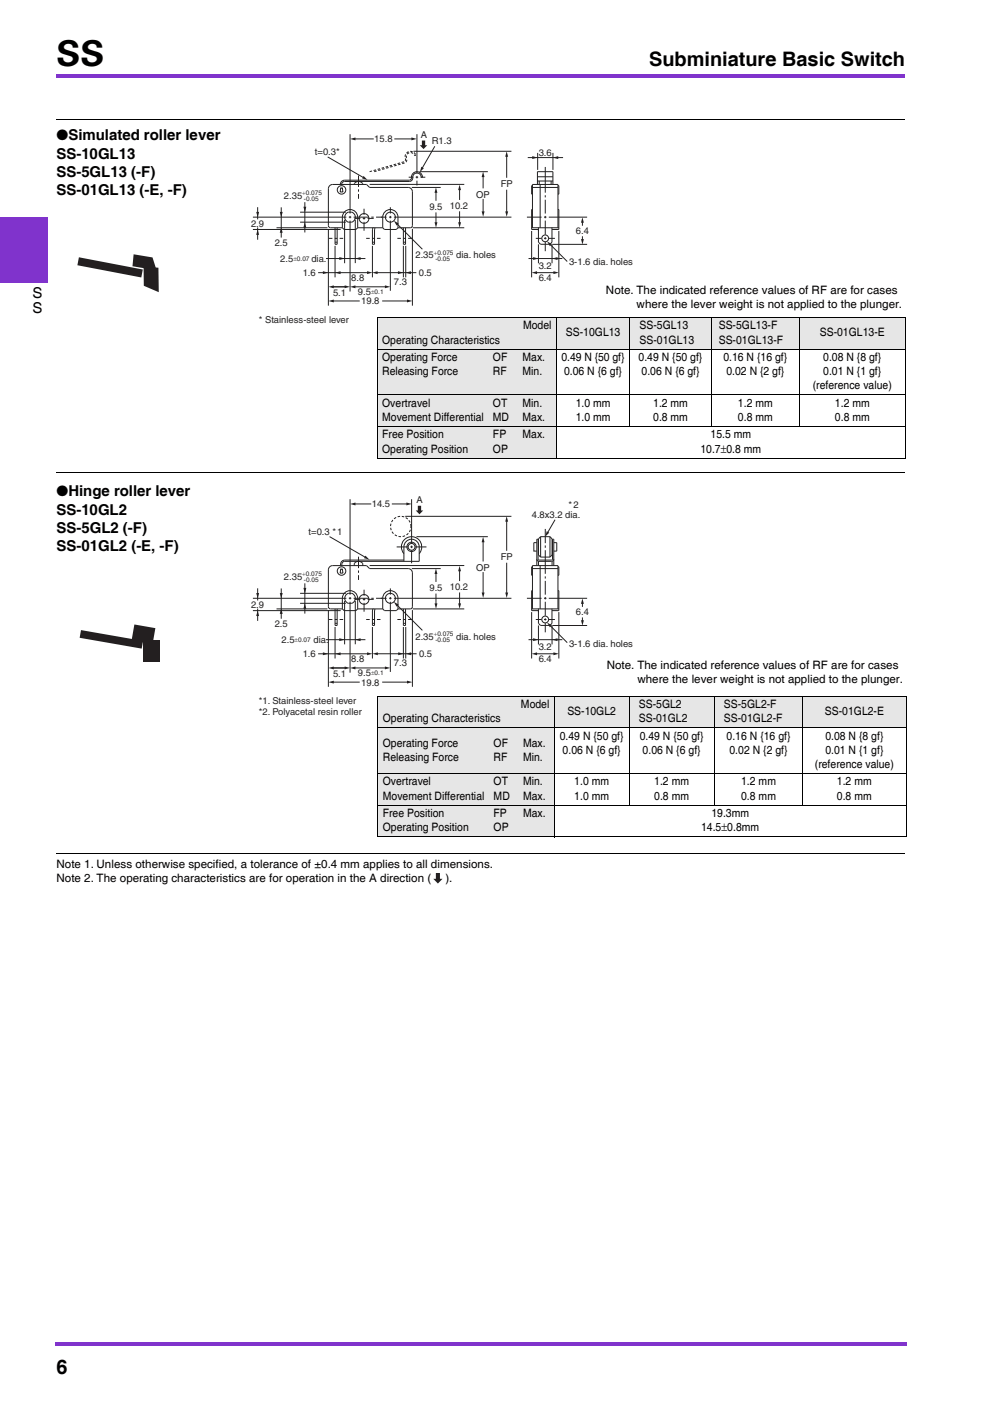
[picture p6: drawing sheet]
<svg xmlns="http://www.w3.org/2000/svg" width="210mm" height="297mm" viewBox="0 0 210 297" stroke-linecap="round" stroke-linejoin="round" font-family="sans-serif">
<g fill="#8033cc">
<path d="M11.6 284.7h.4v.7h-.4z"/>
<path d="M12 284.7h180.3v.7h-180.3z"/>
<path d="M12 15.7h180v.7h-180z"/>
<path d="M0 46h10v14h-10z"/>
</g>
<path d="M12 24.4h180v2h-180z" fill="#fff"/>
<path d="M12 25.4h180" fill="none" stroke="#000" stroke-width=".21"/>
<path d="M12 99.2h180v2h-180z" fill="#fff"/>
<path d="M12 100.2h180" fill="none" stroke="#000" stroke-width=".21"/>
<path d="M12 180h180v2h-180z" fill="#fff"/>
<path d="M12 181h180" fill="none" stroke="#000" stroke-width=".21"/>
<g fill="#231f20">
<path d="M16.7 54.6l13.6 2.5-.3 1.7-13.6-2.6z"/>
<path d="M28.3 53.9l4 .7 .9 2.7-5.1-.9z"/>
<path d="M30.5 56.5l3.1 .3 .1 5.1-3.2-1.3z"/>
</g>
<g fill="none" stroke="#231f20" stroke-width=".21">
<path d="M72.3 39.8h.3l.1 .9h-.6zM72.5 39.1a.63 .63 0 0 1 .6-.6h13.7a1.01 1.01 0 0 0 .8-1.3 .9 .9 0 0 1 1-.5 .9 .9 0 0 1 .7 .9h.3a1.17 1.17 0 0 0-1.3-1.2 1.17 1.17 0 0 0-1 1.3l-.1 .3-.4 .2h-13.7a.9 .9 0 0 0-.9 .9M74.2 28.5v16.8M76.9 39a1 1 0 0 0-.9-.5 1 1 0 0 0-.9 .5M78.4 39.1h20.1M87.3 39.7h6.2M88.2 32.9l-.3 .1M112.9 39.4h-.1v1.8h.1M112.9 39.7h5.4M114 37.5h3.3M114 39.1v-2.7h3.3v2.7M114 38.4h3.3"/>
<path d="M114.4 38.4v.7M114.6 39.1v9.2M115.7 35.4v5.4M116.9 38.4v.7M118.3 39.4h.2v1.8h-.2M53.6 48.7h18.7M53.6 46h19.9M54.6 43.9v2.6M54.6 48.2v2.6M69.6 48.5v16.3M69.8 50.5h.7M71 50.5h.5"/>
<path d="M71.1 52.1v6.7M71.1 48.3v3.5h.4v-3.5M71.1 51.3h.4M72 50.5h.8M72.6 48.3v-2.3a1.62 1.62 0 0 1 1.6-1.6 1.62 1.62 0 0 1 1.7 1.6v2.3M74 46h.5M74.2 45.8v.5M74.2 46.8v15M75 46h3.2M75.2 46.3h1.2M75.9 48.3h5.3M75.9 48.3l-.4 .4h-2.5l-.4-.4"/>
<path d="M76.9 46.3h.6M77.2 44.3v1.2M77.2 46v.5M77.2 47v1.9M77.7 50.5h.7M78 46.3h1.3M78.7 46h.6M78.9 50.5h.6M79 52.1v6.7M79 51.3h.4M79.1 48.3l-.1 3.5h.4l.1-3.5M79.2 48.3h.1"/>
<path d="M79.8 46h2.2M80 50.5h.7M81.2 48.3l.3 .4h2.6l.3-.4M81.2 48.3v-2.3a1.62 1.62 0 0 1 1.6-1.6 1.62 1.62 0 0 1 1.6 1.6v2.3M82.5 46h.5M82.8 43.9v1.4M82.8 45.8v.5M82.8 46.8v14.9M83.5 46h25M84.3 50.5h.7M84.4 48.3h2.6l.4-.2 .1-7.5a.9 .9 0 0 0-.9-.9h-8.2l-.6-.6h-7.2a.9 .9 0 0 0-.9 .9v8.1l.4 .2h2.5M85.6 50.5h.5"/>
<path d="M85.6 52.1v6.7M85.6 48.3v3.5h.4v-3.5M85.6 51.3h.4M86.1 52.1v6.7M86.6 50.5h.7M87.5 48.5v16.3M87.5 48.3h11M111.8 46h3.1M112.8 49v9.8M112.8 48.3h5.7M112.9 48.3v-9.2h5.4v9.2M112.9 44.4h-.1v4.3h1.4"/>
<path d="M113.6 50.5h1.3M114.2 51.8v4M114.3 48.3l-.1 3 .4 .5h2l.5-.5-.1-3M115.4 46h.5M115.4 50.5h.5M115.7 41.4v.4M115.7 42.3v3M115.7 45.8v.5M115.7 46.8v2.9M115.7 50.3v.5M115.7 51.3v2M116.4 46h8.1"/>
<path d="M116.4 50.5h1.3M117.1 51.8v4M117.2 51.8h7.3M118.3 44.4h.2v4.3h-1.4M118.5 49v9.8"/>
<circle cx="72.4" cy="40.3" r=".9"/>
<circle cx="74.2" cy="46" r="1.13"/>
<circle cx="77.2" cy="46.3" r="1.03"/>
<circle cx="82.8" cy="46" r="1.06"/>
<circle cx="115.6" cy="50.5" r=".72"/>
</g>
<path d="M78.4 36.4l7.3-2.1a.49 .49 0 0 0 .3-.7 1.17 1.17 0 0 1 .8-1.5 1.17 1.17 0 0 1 1.4 .8M79.4 36.4l6.4-1.8a1 1 0 0 0 .4-1.5 .9 .9 0 0 1 .8-.8 .9 .9 0 0 1 .9 .7" fill="none" stroke="#231f20" stroke-width=".21" stroke-dasharray=".5 .4" stroke-linecap="butt"/>
<g fill="#231f20">
<path d="M54.3 44.9h.7l-.3 1.2z"/>
<path d="M54.6 48.7l.4 1.1h-.7z"/>
</g>
<path d="M59.7 44v6.4" fill="none" stroke="#231f20" stroke-width=".21"/>
<g fill="#231f20">
<path d="M59.3 44.9h.7l-.3 1.2z"/>
<path d="M59.6 48.2l.4 1.2h-.7z"/>
</g>
<path d="M64.7 42.9v6.4" fill="none" stroke="#231f20" stroke-width=".21"/>
<g fill="#231f20">
<path d="M64.4 43.8h.6l-.3 1.2z"/>
<path d="M64.7 47.1l.3 1.2h-.7z"/>
</g>
<path d="M112.1 54.8h7.2" fill="none" stroke="#231f20" stroke-width=".21"/>
<g fill="#231f20">
<path d="M113.1 54.5l1.1 .3-1.1 .3z"/>
<path d="M117.1 54.8l1.2-.3v.6z"/>
</g>
<path d="M69.2 54.8h8.3" fill="none" stroke="#231f20" stroke-width=".21"/>
<g fill="#231f20">
<path d="M72 54.5l1.1 .3-1.1 .3z"/>
<path d="M75.3 54.8l1.2-.3v.6z"/>
</g>
<path d="M123.5 47v.9M123.5 50.1v.8" fill="none" stroke="#231f20" stroke-width=".21"/>
<g fill="#231f20">
<path d="M123.2 50.7h.6l-.3 1.1z"/>
<path d="M123.5 46.1l.3 1.1h-.6z"/>
</g>
<path d="M113.7 57.8h3.9" fill="none" stroke="#231f20" stroke-width=".21"/>
<g fill="#231f20">
<path d="M117.4 57.5l1.1 .3-1.1 .3z"/>
<path d="M112.8 57.8l1.1-.3v.6z"/>
</g>
<path d="M75.2 60.8h6.6" fill="none" stroke="#231f20" stroke-width=".21"/>
<g fill="#231f20">
<path d="M81.6 60.5l1.2 .3-1.2 .3z"/>
<path d="M74.2 60.8l1.2-.3v.6z"/>
</g>
<path d="M70.5 60.8h2.8" fill="none" stroke="#231f20" stroke-width=".21"/>
<path d="M73.1 60.5l1.1 .3-1.1 .3z" fill="#231f20"/>
<path d="M70.6 60.8h2.7" fill="none" stroke="#231f20" stroke-width=".21"/>
<path d="M69.6 60.8l1.2-.3v.6z" fill="#231f20"/>
<path d="M67.5 57.8h10.6" fill="none" stroke="#231f20" stroke-width=".21"/>
<g fill="#231f20">
<path d="M77.9 57.5l1.1 .3-1.1 .3z"/>
<path d="M68.5 57.5l1.1 .3-1.1 .3z"/>
<path d="M71.1 57.8l1.1-.3v.6z"/>
</g>
<path d="M75.2 29.5h4.1M83.6 29.5h3.9" fill="none" stroke="#231f20" stroke-width=".21"/>
<g fill="#231f20">
<path d="M87.3 29.1l1.1 .3-1.1 .4z"/>
<path d="M74.2 29.5l1.2-.4v.7z"/>
</g>
<path d="M70.6 63.8h5.7M81.1 63.8h5.4" fill="none" stroke="#231f20" stroke-width=".21"/>
<g fill="#231f20">
<path d="M86.3 63.5l1.2 .3-1.2 .3z"/>
<path d="M69.6 63.8l1.2-.3v.6z"/>
</g>
<path d="M116.7 51.8l3.6 3.6" fill="none" stroke="#231f20" stroke-width=".21"/>
<path d="M116 51.2l1.1 .6-.5 .4z" fill="#231f20"/>
<path d="M84.2 47.4l5.4 5.4" fill="none" stroke="#231f20" stroke-width=".21"/>
<path d="M83.5 46.8l1.1 .6-.5 .4z" fill="#231f20"/>
<path d="M92.5 40.7v1.9M92.5 45v2.3" fill="none" stroke="#231f20" stroke-width=".21"/>
<g fill="#231f20">
<path d="M92.2 47.1h.6l-.3 1.2z"/>
<path d="M92.5 39.7l.3 1.2h-.6z"/>
</g>
<path d="M97.5 40.1v2.3M97.5 44.8v2.5" fill="none" stroke="#231f20" stroke-width=".21"/>
<g fill="#231f20">
<path d="M97.2 47.1h.6l-.3 1.2z"/>
<path d="M97.5 39.2l.3 1.1h-.6z"/>
</g>
<path d="M102.5 37.3v2.6M58.6 48.3h10.9M63.6 45h9.8M63.6 47.1h9.8M73.1 46.6v9.2M75.4 46.6v9.2M102.5 42.2v2.8" fill="none" stroke="#231f20" stroke-width=".21"/>
<g fill="#231f20">
<path d="M102.2 44.8h.6l-.3 1.2z"/>
<path d="M102.5 36.4l.3 1.1h-.6z"/>
</g>
<path d="M107.5 33v4.7M107.5 40.2v4.8" fill="none" stroke="#231f20" stroke-width=".21"/>
<g fill="#231f20">
<path d="M107.2 44.8h.6l-.3 1.2z"/>
<path d="M107.5 32.1l.3 1.1h-.6z"/>
</g>
<path d="M69.5 33.3l7.6 4.4" fill="none" stroke="#231f20" stroke-width=".21"/>
<path d="M77.1 37.3l.9 .8-1.2-.3z" fill="#231f20"/>
<path d="M92.2 31l-2.7 4.7" fill="none" stroke="#231f20" stroke-width=".21"/>
<path d="M89.4 35.4l.5 .3-.8 .8z" fill="#231f20"/>
<g fill="none" stroke="#231f20" stroke-width=".21">
<path d="M76 37.2v2.4M86.7 37.6h1M87.7 32.1h20.8M88.2 37.6h.5M88.4 28.5v8.3M88.4 37.3v.5M88.4 38.3v1M89 36.4h14.5M89.2 37.6h1M111.9 33.4h7.5M114 32.4v3.6M117.3 32.4v3.6"/>
<path d="M76 40.1v.5M76 41.1v1"/>
</g>
<g fill="#231f20">
<path d="M112.9 33.1l1.1 .3-1.1 .3z"/>
<path d="M117.3 33.4l1.1-.3v.6z"/>
</g>
<path d="M79.9 57.8h8.4" fill="none" stroke="#231f20" stroke-width=".21"/>
<g fill="#231f20">
<path d="M84.4 57.5l1.2 .3-1.2 .3z"/>
<path d="M78.9 57.8l1.2-.3v.6z"/>
<path d="M86 57.8l1.2-.3v.6z"/>
<path d="M89.5 29.8h.7v1h.4l-.8 .8-.8-.8h.5z"/>
</g>
<g fill="#e6e6e6">
<path d="M80 67.3h38v6.7h-38z"/>
<path d="M118 67.3h15.6v6.7h-15.6z"/>
<path d="M133.6 67.3h17.3v6.7h-17.3z"/>
<path d="M150.9 67.3h18.7v6.7h-18.7z"/>
<path d="M169.6 67.3h22.4v6.7h-22.4z"/>
<path d="M80 74h38v9.7h-38z"/>
<path d="M80 83.7h38v6.7h-38z"/>
<path d="M80 90.4h38v6.7h-38z"/>
</g>
<path d="M79.9 67.3h112.2M79.9 74h112.2M80 67.4v29.6M118 67.2v30M133.6 67.2v23.3M150.9 67.2v23.3M169.6 67.2v23.3M192 67.4v29.6M79.9 83.7h112.2M79.9 90.4h112.2M79.9 97.1h112.2" fill="none" stroke="#000" stroke-width=".21"/>
<g fill="#231f20">
<path d="M17.2 133.6l13.1 2.3-.2 1.6-13.2-2.3z"/>
<path d="M28.5 132.4l4.5 .8-.6 3.4-4.5-.8z"/>
<path d="M30.4 135.7h3.5v4.5h-3.5z"/>
</g>
<g fill="none" stroke="#231f20" stroke-width=".21">
<path d="M74.2 105.8v20.3M75.1 119.9a.9 .9 0 0 1 .9-.9 .9 .9 0 0 1 .9 .9M76 118v2.5M78.4 119.9h20.1M85.7 117.4a2.16 2.16 0 0 1 .1-3 2.16 2.16 0 0 1 3 0 2.16 2.16 0 0 1 .1 3M85.7 118.7h-12.6a.97 .97 0 0 0-.9 1.2M85.7 119v-3a1.62 1.62 0 0 1 1.6-1.7 1.62 1.62 0 0 1 1.6 1.7v3h-15.8a.7 .7 0 0 0-.6 .9M85.9 109.5h22.6M88.3 113.8h15.2M113.9 115.1h-.7v1.7h.7M113.9 119.9v-5.6h.2v4.3l.2 .1h2.8l.1-4.4h.3v5.6M114.2 119v.9"/>
<path d="M114.6 119.9v9.2M114.7 113.8v4.3l-.5-.4v-3.5l.5-.4h1.9M114.7 118.1h1.9M115.7 112.1v3.1M115.7 115.6v.5M115.7 116.7v5M116.6 113.8v4.3M116.6 113.8l.5 .4v3.5l-.5 .4M117.1 119v.9M117.5 115.1h.6v1.7h-.6M117.5 118.6l-.1 .2-.4 .2h-2.7l-.4-.2v-.2M53.6 129.5h18.7"/>
<path d="M53.6 126.8h19.9M54.7 124.7v2.6M54.7 129v2.6M69.7 129.4v16.2M69.8 131.3h.7M71 131.3h.5M71.1 132.2h.4M71.1 129.1v3.5h.4v-3.5M71.1 132.9v6.7M72 131.3h.8M72.3 120.6h.3l.1 .9h-.6zM72.6 129.1v-2.3a1.62 1.62 0 0 1 1.6-1.6 1.62 1.62 0 0 1 1.7 1.6v2.3"/>
<path d="M74 126.8h.5M74.2 126.6v.5M74.2 127.6v15M75 126.8h3.2M75.2 127.1h1.2M75.9 129.1l-.4 .4h-2.5l-.4-.4M75.9 129.1h5.3M76 121v.5M76 122v1M77 127.1h.5M77.2 125v1.3M77.2 126.8v.5"/>
<path d="M77.2 127.8v1.9M77.7 131.3h.7M78 127.1h1.3M78.7 126.8h.6M78.9 131.3h.6M79 132.2h.4M79 132.9v6.7M79.1 129.1l-.1 3.5h.4l.1-3.5M79.2 129.1h.1M79.8 126.8h2.2M80 131.3h.7M81.2 129.1v-2.3a1.62 1.62 0 0 1 1.6-1.6 1.62 1.62 0 0 1 1.6 1.6v2.3"/>
<path d="M81.2 129.1l.3 .4h2.6l.3-.4M82.5 126.8h.5M82.8 124.7v1.4M82.8 126.6v.5M82.8 127.6v14.9M83.5 126.8h25M84.3 131.3h.7M84.4 129.1h2.6l.4-.2 .1-7.4a.9 .9 0 0 0-.9-.9h-8.2l-.6-.7h-7.2a.9 .9 0 0 0-.9 .9v8.1l.4 .2h2.5M85.6 131.3h.5M85.6 129.1v3.5h.4v-3.5M85.6 132.2h.4M85.6 132.9v6.7"/>
<path d="M86.1 132.9v6.7M86.6 131.3h.7M87.3 120.6h6.2M87.5 129.4v16.2M87.5 129.1h11M111.8 126.8h3.1M112.8 129.1h5.7M112.8 129.8v9.8M112.9 120.2h-.1v1.8h.1M112.9 129.1v-9.2h5.4v9.2M112.9 120.6h5.4M112.9 125.2h-.1v4.3h1.4"/>
<path d="M113.6 131.3h1.3M114.2 132.6v4M114.3 129.1l-.1 3.1 .4 .4h2l.5-.4-.1-3.1M115.4 131.3h.5M115.4 126.8h.5M115.7 122.2v.5M115.7 123.2v2.9M115.7 126.6v.5M115.7 127.6v3M115.7 131.1v.5M115.7 132.1v2M116.4 131.3h1.3"/>
<path d="M116.4 126.8h8.1M117.1 132.6v4M117.2 132.6h7.3M118.3 120.2h.2v1.8h-.2M118.3 125.2h.2v4.3h-1.4M118.5 129.8v9.8"/>
<circle cx="87.3" cy="115.9" r=".72"/>
<circle cx="87.3" cy="115.9" r=".99"/>
<circle cx="72.4" cy="121.1" r=".9"/>
<circle cx="74.2" cy="126.9" r="1.13"/>
<circle cx="77.2" cy="127.1" r="1.03"/>
<circle cx="82.8" cy="126.9" r="1.06"/>
<circle cx="115.6" cy="131.3" r=".72"/>
</g>
<circle cx="85" cy="111.6" r="2.16" fill="none" stroke="#231f20" stroke-width=".21" stroke-dasharray=".5 .4" stroke-linecap="butt"/>
<g fill="#231f20">
<path d="M54.3 125.7h.7l-.3 1.2z"/>
<path d="M54.6 129.5l.4 1.1h-.7z"/>
</g>
<path d="M59.7 124.8v6.4" fill="none" stroke="#231f20" stroke-width=".21"/>
<g fill="#231f20">
<path d="M59.3 125.7h.7l-.3 1.2z"/>
<path d="M59.6 129l.4 1.2h-.7z"/>
</g>
<path d="M64.7 123.7v6.4" fill="none" stroke="#231f20" stroke-width=".21"/>
<g fill="#231f20">
<path d="M64.4 124.6h.6l-.3 1.2z"/>
<path d="M64.7 127.9l.3 1.2h-.7z"/>
</g>
<path d="M112.1 135.6h7.2" fill="none" stroke="#231f20" stroke-width=".21"/>
<g fill="#231f20">
<path d="M113.1 135.3l1.1 .3-1.1 .3z"/>
<path d="M117.1 135.6l1.2-.3v.6z"/>
</g>
<path d="M69.2 135.6h8.3" fill="none" stroke="#231f20" stroke-width=".21"/>
<g fill="#231f20">
<path d="M72 135.3l1.1 .3-1.1 .3z"/>
<path d="M75.3 135.6l1.2-.3v.6z"/>
</g>
<path d="M123.5 127.8v.9M123.5 130.9v.8" fill="none" stroke="#231f20" stroke-width=".21"/>
<g fill="#231f20">
<path d="M123.2 131.5h.6l-.3 1.2z"/>
<path d="M123.5 126.9l.3 1.1h-.6z"/>
</g>
<path d="M113.7 138.6h3.9" fill="none" stroke="#231f20" stroke-width=".21"/>
<g fill="#231f20">
<path d="M117.4 138.3l1.1 .3-1.1 .3z"/>
<path d="M112.8 138.6l1.1-.3v.6z"/>
</g>
<path d="M75.2 141.6h6.6" fill="none" stroke="#231f20" stroke-width=".21"/>
<g fill="#231f20">
<path d="M81.6 141.3l1.2 .3-1.2 .3z"/>
<path d="M74.2 141.6l1.2-.3v.6z"/>
</g>
<path d="M70.5 141.6h2.8" fill="none" stroke="#231f20" stroke-width=".21"/>
<path d="M73.1 141.3l1.1 .3-1.1 .3z" fill="#231f20"/>
<path d="M70.6 141.6h2.7" fill="none" stroke="#231f20" stroke-width=".21"/>
<path d="M69.7 141.6l1.1-.3v.6z" fill="#231f20"/>
<path d="M67.5 138.6h10.6" fill="none" stroke="#231f20" stroke-width=".21"/>
<g fill="#231f20">
<path d="M77.9 138.3l1.1 .3-1.1 .3z"/>
<path d="M68.5 138.3l1.1 .3-1.1 .3z"/>
<path d="M71.1 138.6l1.1-.3v.6z"/>
</g>
<path d="M75.2 106.8h3.5M83.1 106.8h3.3" fill="none" stroke="#231f20" stroke-width=".21"/>
<g fill="#231f20">
<path d="M86.2 106.5l1.1 .3-1.1 .4z"/>
<path d="M74.2 106.9l1.2-.4v.7z"/>
</g>
<path d="M70.6 144.6h5.7M81.1 144.6h5.4" fill="none" stroke="#231f20" stroke-width=".21"/>
<g fill="#231f20">
<path d="M86.3 144.3l1.2 .3-1.2 .3z"/>
<path d="M69.7 144.6l1.1-.3v.6z"/>
</g>
<path d="M116.7 132.6l3.6 3.7" fill="none" stroke="#231f20" stroke-width=".21"/>
<path d="M116 132l1.1 .6-.5 .4z" fill="#231f20"/>
<path d="M117.7 110.2l-1.6 2.8" fill="none" stroke="#231f20" stroke-width=".21"/>
<path d="M116 112.6l.5 .3-.8 .9z" fill="#231f20"/>
<path d="M84.2 128.3l5.4 5.4" fill="none" stroke="#231f20" stroke-width=".21"/>
<path d="M83.5 127.6l1.1 .6-.5 .4z" fill="#231f20"/>
<path d="M92.5 121.5v1.9M92.5 125.8v2.3" fill="none" stroke="#231f20" stroke-width=".21"/>
<g fill="#231f20">
<path d="M92.2 127.9h.6l-.3 1.2z"/>
<path d="M92.5 120.5l.3 1.2h-.6z"/>
</g>
<path d="M97.5 120.9v2.3M97.5 125.6v2.5" fill="none" stroke="#231f20" stroke-width=".21"/>
<g fill="#231f20">
<path d="M97.2 127.9h.6l-.3 1.2z"/>
<path d="M97.5 120l.3 1.1h-.6z"/>
</g>
<path d="M102.5 114.8v4.3M58.7 129.1h10.8M63.7 125.8h9.7M63.7 127.9h9.7M73.1 127.4v9.2M75.4 127.4v9.2M102.5 121.3v4.5" fill="none" stroke="#231f20" stroke-width=".21"/>
<g fill="#231f20">
<path d="M102.2 125.6h.6l-.3 1.2z"/>
<path d="M102.5 113.8l.3 1.2h-.6z"/>
</g>
<path d="M107.5 110.4v6.4M107.5 119.3v6.5" fill="none" stroke="#231f20" stroke-width=".21"/>
<g fill="#231f20">
<path d="M107.2 125.6h.6l-.3 1.2z"/>
<path d="M107.5 109.5l.3 1.1h-.6z"/>
</g>
<path d="M69.9 113.8l7.6 4.4" fill="none" stroke="#231f20" stroke-width=".21"/>
<path d="M77.5 117.8l.9 .8-1.2-.3z" fill="#231f20"/>
<path d="M84.1 116h2.5M87 116h.6M87.3 105.8v9.4M87.3 115.7v.5M87.3 116.7v2.7M88.1 116h2.4M79.9 138.6h8.5" fill="none" stroke="#231f20" stroke-width=".21"/>
<g fill="#231f20">
<path d="M84.5 138.3l1.1 .3-1.1 .3z"/>
<path d="M79 138.6l1.1-.3v.6z"/>
<path d="M86.1 138.6l1.1-.3v.6z"/>
<path d="M88.6 107.2h.7v1h.5l-.8 .8-.8-.8h.4z"/>
</g>
<g fill="#e6e6e6">
<path d="M80.1 147.6h37.5v6.7h-37.5z"/>
<path d="M117.6 147.6h15.8v6.7h-15.8z"/>
<path d="M133.4 147.6h18.1v6.7h-18.1z"/>
<path d="M151.5 147.6h18.8v6.7h-18.8z"/>
<path d="M170.3 147.6h21.9v6.7h-21.9z"/>
<path d="M80.1 154.3h37.5v9.7h-37.5z"/>
<path d="M80.1 164h37.5v6.7h-37.5z"/>
<path d="M80.1 170.7h37.5v6.7h-37.5z"/>
</g>
<path d="M80 147.6h112.3M80 154.3h112.3M80.1 147.7v29.6M117.6 147.5v30M133.4 147.5v23.3M151.5 147.5v23.3M170.3 147.5v23.3M192.2 147.7v29.6M80 164h112.3M80 170.7h112.3M80 177.4h112.3" fill="none" stroke="#000" stroke-width=".21"/>
<path d="M92.5 185.1h.8v1.2h.6l-1 1-1-1h.6z" fill="#231f20"/>
<text font-size="7.4" x="12" y="13.9">SS</text>
<g font-size="4.2">
<text x="137.7" y="13.9">Subminiature Basic Switch</text>
<text x="12" y="291.3">6</text>
</g>
<g font-size="3.2">
<text x="12" y="29.7">●Simulated roller lever</text>
<text x="12" y="33.6">SS-10GL13</text>
<text x="12" y="37.5">SS-5GL13 (-F)</text>
<text x="12" y="41.4">SS-01GL13 (-E, -F)</text>
<text x="6.9" y="63.1">S</text>
<text x="6.9" y="66.3">S</text>
<text x="12" y="105.2">●Hinge roller lever</text>
<text x="12" y="109.1">SS-10GL2</text>
<text x="12" y="113">SS-5GL2 (-F)</text>
<text x="12" y="116.9">SS-01GL2 (-E, -F)</text>
</g>
<g font-size="2.5">
<text x="128.5" y="62.2">Note. The indicated reference values of RF are for cases</text>
<text x="135" y="65.2">where the lever weight is not applied to the plunger.</text>
<text x="110.9" y="69.8">Model</text>
<text x="120" y="71.3">SS-10GL13</text>
<text x="135.6" y="69.8">SS-5GL13</text>
<text x="152.4" y="69.8">SS-5GL13-F</text>
<text x="173.9" y="71.3">SS-01GL13-E</text>
<text x="81.1" y="72.8">Operating Characteristics</text>
<text x="81.1" y="76.5">Operating Force</text>
<text x="104.6" y="76.5">OF</text>
<text x="110.8" y="76.5">Max.</text>
<text x="119.1" y="76.5">0.49 N {50 gf}</text>
<text x="135.4" y="76.5">0.49 N {50 gf}</text>
<text x="135.6" y="72.8">SS-01GL13</text>
<text x="152.4" y="72.8">SS-01GL13-F</text>
<text x="153.4" y="76.5">0.16 N {16 gf}</text>
<text x="174.6" y="76.5">0.08 N {8 gf}</text>
<text x="81.1" y="79.5">Releasing Force</text>
<text x="104.6" y="79.5">RF</text>
<text x="110.8" y="79.5">Min.</text>
<text x="119.6" y="79.5">0.06 N {6 gf}</text>
<text x="136.1" y="79.5">0.06 N {6 gf}</text>
<text x="154.1" y="79.5">0.02 N {2 gf}</text>
<text x="172.4" y="82.5">(reference value)</text>
<text x="174.6" y="79.5">0.01 N {1 gf}</text>
<text x="81.1" y="86.3">Overtravel</text>
<text x="81.1" y="89.2">Movement Differential</text>
<text x="104.6" y="86.3">OT</text>
<text x="104.6" y="89.2">MD</text>
<text x="110.8" y="89.2">Max.</text>
<text x="110.8" y="86.3">Min.</text>
<text x="122.1" y="86.3">1.0 mm</text>
<text x="122.1" y="89.2">1.0 mm</text>
<text x="138.5" y="86.3">1.2 mm</text>
<text x="138.5" y="89.2">0.8 mm</text>
<text x="156.5" y="86.3">1.2 mm</text>
<text x="156.5" y="89.2">0.8 mm</text>
<text x="177.1" y="86.3">1.2 mm</text>
<text x="177.1" y="89.2">0.8 mm</text>
<text x="81.1" y="92.9">Free Position</text>
<text x="81.1" y="95.9">Operating Position</text>
<text x="104.6" y="95.9">OP</text>
<text x="104.6" y="92.9">FP</text>
<text x="110.8" y="92.9">Max.</text>
<text x="148.5" y="95.9">10.7±0.8 mm</text>
<text x="150.7" y="92.9">15.5 mm</text>
<text x="128.7" y="141.9">Note. The indicated reference values of RF are for cases</text>
<text x="135.2" y="144.9">where the lever weight is not applied to the plunger.</text>
<text x="81.2" y="153.1">Operating Characteristics</text>
<text x="110.5" y="150.1">Model</text>
<text x="120.3" y="151.6">SS-10GL2</text>
<text x="135.5" y="150.1">SS-5GL2</text>
<text x="135.5" y="153.1">SS-01GL2</text>
<text x="153.5" y="150.1">SS-5GL2-F</text>
<text x="153.5" y="153.1">SS-01GL2-F</text>
<text x="174.9" y="151.6">SS-01GL2-E</text>
<text x="81.2" y="158.3">Operating Force</text>
<text x="81.2" y="161.3">Releasing Force</text>
<text x="104.7" y="161.3">RF</text>
<text x="104.7" y="158.3">OF</text>
<text x="111" y="161.3">Min.</text>
<text x="111" y="158.3">Max.</text>
<text x="118.7" y="156.8">0.49 N {50 gf}</text>
<text x="119.3" y="159.8">0.06 N {6 gf}</text>
<text x="135.7" y="156.8">0.49 N {50 gf}</text>
<text x="136.3" y="159.8">0.06 N {6 gf}</text>
<text x="154.1" y="156.8">0.16 N {16 gf}</text>
<text x="154.7" y="159.8">0.02 N {2 gf}</text>
<text x="175.1" y="156.8">0.08 N {8 gf}</text>
<text x="175.1" y="159.8">0.01 N {1 gf}</text>
<text x="81.2" y="166.5">Overtravel</text>
<text x="104.7" y="166.5">OT</text>
<text x="110.9" y="166.5">Min.</text>
<text x="121.8" y="166.5">1.0 mm</text>
<text x="138.8" y="166.5">1.2 mm</text>
<text x="157.2" y="166.5">1.2 mm</text>
<text x="172.8" y="162.8">(reference value)</text>
<text x="177.5" y="166.5">1.2 mm</text>
<text x="81.2" y="169.5">Movement Differential</text>
<text x="81.2" y="173.2">Free Position</text>
<text x="104.7" y="169.5">MD</text>
<text x="104.7" y="173.2">FP</text>
<text x="110.9" y="173.2">Max.</text>
<text x="111" y="169.5">Max.</text>
<text x="121.8" y="169.5">1.0 mm</text>
<text x="138.8" y="169.5">0.8 mm</text>
<text x="150.9" y="173.2">19.3mm</text>
<text x="157.2" y="169.5">0.8 mm</text>
<text x="177.5" y="169.5">0.8 mm</text>
<text x="81.2" y="176.3">Operating Position</text>
<text x="104.7" y="176.3">OP</text>
<text x="148.7" y="176.3">14.5±0.8mm</text>
<text x="12" y="184">Note 1. Unless otherwise specified, a tolerance of ±0.4 mm applies to all dimensions.</text>
<text x="12" y="187">Note 2. The operating characteristics are for operation in the A direction (</text>
<text x="94.5" y="187">).</text>
</g>
<g font-size="2" fill="#231f20">
<text x="89.2" y="29.3">A</text>
<text x="66.8" y="32.9">t=0.3*</text>
<text x="79.4" y="30.1">15.8</text>
<text x="91.6" y="30.6">R1.3</text>
<text x="114.3" y="33">3.6</text>
<text x="101" y="41.9">OP</text>
<text x="106.2" y="39.7">FP</text>
<text x="60.2" y="42.1">2.35</text>
<text x="91.1" y="44.5">9.5</text>
<text x="95.4" y="44.3">10.2</text>
<text x="53.3" y="48">2.9</text>
<text x="58.3" y="52.1">2.5</text>
<text x="122.1" y="49.7">6.4</text>
<text x="59.4" y="55.5">2.5</text>
<text x="64.2" y="58.5">1.6</text>
<text x="66" y="55.5">dia.</text>
<text x="74.5" y="59.6">8.8</text>
<text x="88.1" y="54.8">2.35</text>
<text x="88.8" y="58.5">0.5</text>
<text x="96.8" y="54.8">dia. holes</text>
<text x="114.3" y="57">3.2</text>
<text x="114.3" y="59.5">6.4</text>
<text x="120.7" y="56.3">3-1.6 dia. holes</text>
<text x="70.6" y="62.7">5.1</text>
<text x="75.9" y="62.6">9.5</text>
<text x="76.6" y="64.5">19.8</text>
<text x="83.6" y="60.4">7.3</text>
<text x="54.9" y="68.4">* Stainless-steel lever</text>
<text x="78.9" y="107.5">14.5</text>
<text x="88.4" y="106.7">A</text>
<text x="120.6" y="107.7">*2</text>
<text x="65.4" y="113.4">t=0.3 *1</text>
<text x="112.8" y="109.7">4.8x3.2 dia.</text>
<text x="106.2" y="118.8">FP</text>
<text x="60.2" y="122.9">2.35</text>
<text x="91.1" y="125.3">9.5</text>
<text x="95.4" y="125.1">10.2</text>
<text x="101" y="121">OP</text>
<text x="53.3" y="128.8">2.9</text>
<text x="122.1" y="130.5">6.4</text>
<text x="58.3" y="132.9">2.5</text>
<text x="59.7" y="136.3">2.5</text>
<text x="66.5" y="136.3">dia.</text>
<text x="88.1" y="135.6">2.35</text>
<text x="96.8" y="135.6">dia. holes</text>
<text x="114.3" y="137.8">3.2</text>
<text x="120.7" y="137.1">3-1.6 dia. holes</text>
<text x="64.2" y="139.3">1.6</text>
<text x="70.6" y="143.5">5.1</text>
<text x="74.5" y="140.4">8.8</text>
<text x="75.9" y="143.4">9.5</text>
<text x="83.6" y="141.2">7.3</text>
<text x="88.9" y="139.3">0.5</text>
<text x="114.3" y="140.4">6.4</text>
<text x="54.9" y="149.3">*1. Stainless-steel lever</text>
<text x="76.6" y="145.3">19.8</text>
<text x="54.9" y="151.5">*2. Polyacetal resin roller</text>
</g>
<g font-size="1.4" fill="#231f20">
<text x="64.1" y="41.3">+0.075</text>
<text x="64.5" y="42.6">-0.05</text>
<text x="62.2" y="55.3">±0.07</text>
<text x="92" y="54">+0.075</text>
<text x="92.4" y="55.3">-0.05</text>
<text x="78.7" y="62.3">±0.1</text>
<text x="64.1" y="122.2">+0.075</text>
<text x="64.5" y="123.4">-0.05</text>
<text x="62.5" y="136.1">±0.07</text>
<text x="92" y="134.9">+0.075</text>
<text x="92.4" y="136.1">-0.05</text>
<text x="78.7" y="143.2">±0.1</text>
</g>
</svg>
